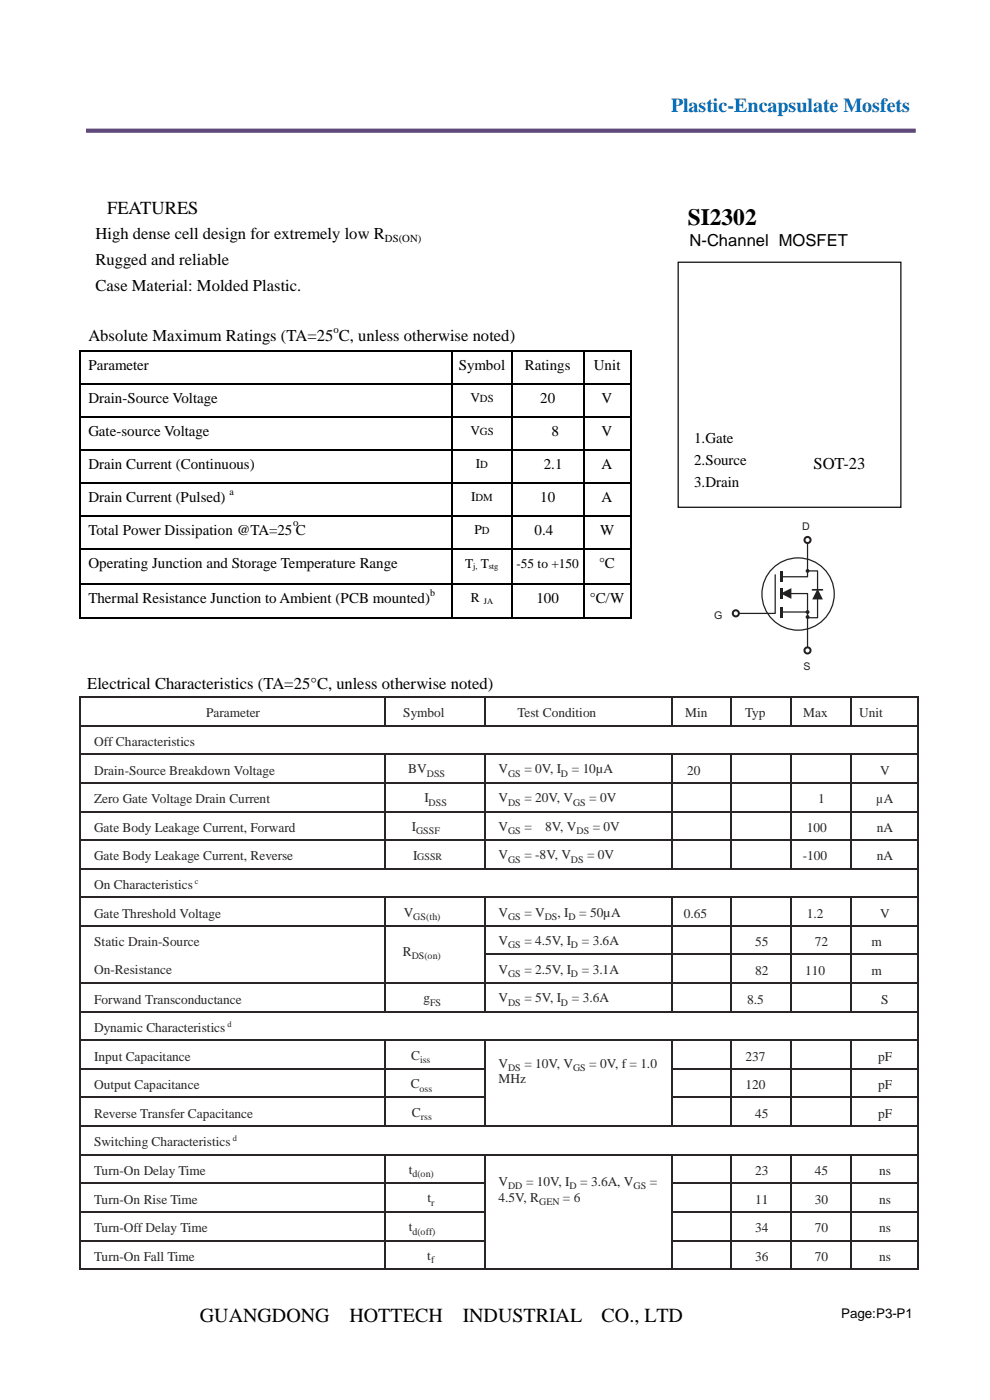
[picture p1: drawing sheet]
<svg xmlns="http://www.w3.org/2000/svg" width="210mm" height="297mm" viewBox="0 0 210 297" stroke-linecap="round" stroke-linejoin="round" font-family="sans-serif">
<path d="M18.2 27.7h176.1" fill="none" stroke="#5f497a" stroke-width=".89" stroke-linecap="butt"/>
<g fill="#000">
<path d="M16.9 74.3h.3v.2h-.3zM95.8 74.3h.2v.2h-.2zM108.4 74.3h.3v.2h-.3zM123.6 74.3h.3v.2h-.3zM133.8 74.3h.2v.2h-.2zM16.9 81.3h.3v.2h-.3zM16.9 88.3h.3v.3h-.3zM16.9 95.3h.3v.3h-.3zM95.8 81.3h.2v.2h-.2zM95.8 88.3h.2v.3h-.2zM95.8 95.3h.2v.3h-.2zM108.4 81.3h.3v.2h-.3z"/>
<path d="M108.4 88.3h.3v.3h-.3zM108.4 95.3h.3v.3h-.3zM123.6 81.3h.3v.2h-.3zM123.6 88.3h.3v.3h-.3zM123.6 95.3h.3v.3h-.3zM133.8 81.3h.2v.2h-.2zM133.8 88.3h.2v.3h-.2zM133.8 95.3h.2v.3h-.2zM16.9 102.4h.3v.2h-.3zM16.9 109.4h.3v.2h-.3zM16.9 116.4h.3v.3h-.3zM95.8 102.4h.2v.2h-.2z"/>
<path d="M95.8 109.4h.2v.2h-.2zM95.8 116.4h.2v.3h-.2zM108.4 102.4h.3v.2h-.3zM108.4 109.4h.3v.2h-.3zM108.4 116.4h.3v.3h-.3zM123.6 102.4h.3v.2h-.3zM123.6 109.4h.3v.2h-.3zM123.6 116.4h.3v.3h-.3zM133.8 102.4h.2v.2h-.2zM133.8 109.4h.2v.2h-.2zM133.8 116.4h.2v.3h-.2zM16.9 123.7h.3v.2h-.3z"/>
<path d="M16.9 131h.3v.2h-.3zM95.8 123.7h.2v.2h-.2zM95.8 131h.2v.2h-.2zM108.4 123.7h.3v.2h-.3zM108.4 131h.3v.2h-.3zM123.6 123.7h.3v.2h-.3zM123.6 131h.3v.2h-.3zM133.8 123.7h.2v.2h-.2zM133.8 131h.2v.2h-.2z"/>
</g>
<g fill="none" stroke="#000" stroke-width=".25">
<path d="M17.1 74.5v6.8M17.2 74.4h78.6M95.9 74.5v6.8M96 74.4h12.5M108.6 74.5v6.8M108.7 74.4h14.9M123.8 74.5v6.8M123.9 74.4h9.9M133.9 74.5v6.8M17.1 81.5v6.8M17.1 88.6v6.7M17.1 95.6v6.8"/>
<path d="M17.2 81.4h78.6M17.2 88.4h78.6M17.2 95.5h78.6M95.9 81.5v6.8M95.9 88.6v6.7M95.9 95.6v6.8M96 81.4h12.5M96 88.4h12.5M96 95.5h12.5M108.6 81.5v6.8M108.6 88.6v6.7M108.6 95.6v6.8"/>
<path d="M108.7 81.4h14.9M108.7 88.4h14.9M108.7 95.5h14.9M123.8 81.5v6.8M123.8 88.6v6.7M123.8 95.6v6.8M123.9 81.4h9.9M123.9 88.4h9.9M123.9 95.5h9.9M133.9 81.5v6.8M133.9 88.6v6.7M133.9 95.6v6.8"/>
<path d="M17.1 102.6v6.8M17.1 109.6v6.8M17.1 116.7v7M17.2 102.5h78.6M17.2 109.5h78.6M17.2 116.5h78.6M95.9 102.6v6.8M95.9 109.6v6.8M95.9 116.7v7M96 102.5h12.5M96 109.5h12.5M96 116.5h12.5"/>
<path d="M108.6 102.6v6.8M108.6 109.6v6.8M108.6 116.7v7M108.7 102.5h14.9M108.7 109.5h14.9M108.7 116.5h14.9M123.8 102.6v6.8M123.8 109.6v6.8M123.8 116.7v7M123.9 102.5h9.9M123.9 109.5h9.9M123.9 116.5h9.9"/>
<path d="M133.9 102.6v6.8M133.9 109.6v6.8M133.9 116.7v7M17.1 123.9v7.1M17.2 123.8h78.6M17.2 131.1h78.6M95.9 123.9v7.1M96 123.8h12.5M96 131.1h12.5M108.6 123.9v7.1M108.7 123.8h14.9M108.7 131.1h14.9"/>
<path d="M123.8 123.9v7.1M123.9 123.8h9.9M123.9 131.1h9.9M133.9 123.9v7.1"/>
</g>
<path d="M16.8 147.7h.3v.3h-.3z" fill="#292425"/>
<path d="M17.1 147.9h64.5" fill="none" stroke="#292425" stroke-width=".25"/>
<path d="M81.6 147.7h.2v.3h-.2z" fill="#292425"/>
<path d="M81.8 147.9h21" fill="none" stroke="#292425" stroke-width=".25"/>
<path d="M102.8 147.7h.3v.3h-.3z" fill="#292425"/>
<path d="M103.1 147.9h39.2" fill="none" stroke="#292425" stroke-width=".25"/>
<path d="M142.3 147.7h.3v.3h-.3z" fill="#292425"/>
<path d="M142.6 147.9h12.4" fill="none" stroke="#292425" stroke-width=".25"/>
<path d="M155 147.7h.3v.3h-.3z" fill="#292425"/>
<path d="M155.3 147.9h12.4" fill="none" stroke="#292425" stroke-width=".25"/>
<path d="M167.7 147.7h.2v.3h-.2z" fill="#292425"/>
<path d="M167.9 147.9h12.4" fill="none" stroke="#292425" stroke-width=".25"/>
<path d="M180.3 147.7h.3v.3h-.3z" fill="#292425"/>
<path d="M180.6 147.9h14" fill="none" stroke="#292425" stroke-width=".25"/>
<path d="M194.6 147.7h.3v.3h-.3z" fill="#292425"/>
<path d="M16.9 148v5.8M81.7 148v5.8M102.9 148v5.8M142.4 148v5.8M155.1 148v5.8M167.8 148v5.8M180.5 148v5.8M194.8 148v5.8" fill="none" stroke="#292425" stroke-width=".25"/>
<path d="M16.8 153.8h.3v.3h-.3z" fill="#292425"/>
<path d="M17.1 154h64.5" fill="none" stroke="#292425" stroke-width=".25"/>
<path d="M81.6 153.8h.2v.3h-.2z" fill="#292425"/>
<path d="M81.8 154h21" fill="none" stroke="#292425" stroke-width=".25"/>
<path d="M102.8 153.8h.3v.3h-.3z" fill="#292425"/>
<path d="M103.1 154h39.2" fill="none" stroke="#292425" stroke-width=".25"/>
<path d="M142.3 153.8h.3v.3h-.3z" fill="#292425"/>
<path d="M142.6 154h12.4" fill="none" stroke="#292425" stroke-width=".25"/>
<path d="M155 153.8h.3v.3h-.3z" fill="#292425"/>
<path d="M155.3 154h12.4" fill="none" stroke="#292425" stroke-width=".25"/>
<path d="M167.7 153.8h.2v.3h-.2z" fill="#292425"/>
<path d="M167.9 154h12.4" fill="none" stroke="#292425" stroke-width=".25"/>
<path d="M180.3 153.8h.3v.3h-.3z" fill="#292425"/>
<path d="M180.6 154h14" fill="none" stroke="#292425" stroke-width=".25"/>
<path d="M194.6 153.8h.3v.3h-.3z" fill="#292425"/>
<path d="M16.9 154.1v5.8M194.8 154.1v5.8" fill="none" stroke="#292425" stroke-width=".25"/>
<path d="M16.8 159.9h.3v.2h-.3z" fill="#292425"/>
<path d="M17.1 160h64.5" fill="none" stroke="#292425" stroke-width=".25"/>
<path d="M81.6 159.9h.2v.2h-.2z" fill="#292425"/>
<path d="M81.8 160h21" fill="none" stroke="#292425" stroke-width=".25"/>
<path d="M102.8 159.9h.3v.2h-.3z" fill="#292425"/>
<path d="M103.1 160h39.2" fill="none" stroke="#292425" stroke-width=".25"/>
<path d="M142.3 159.9h.3v.2h-.3z" fill="#292425"/>
<path d="M142.6 160h12.4" fill="none" stroke="#292425" stroke-width=".25"/>
<path d="M155 159.9h.3v.2h-.3z" fill="#292425"/>
<path d="M155.3 160h12.4" fill="none" stroke="#292425" stroke-width=".25"/>
<path d="M167.7 159.9h.2v.2h-.2z" fill="#292425"/>
<path d="M167.9 160h12.4" fill="none" stroke="#292425" stroke-width=".25"/>
<path d="M180.3 159.9h.3v.2h-.3z" fill="#292425"/>
<path d="M180.6 160h14" fill="none" stroke="#292425" stroke-width=".25"/>
<path d="M194.6 159.9h.3v.2h-.3z" fill="#292425"/>
<path d="M16.9 160.1v5.8M81.7 160.1v5.8M102.9 160.1v5.8M142.4 160.1v5.8M155.1 160.1v5.8M167.8 160.1v5.8M180.5 160.1v5.8M194.8 160.1v5.8" fill="none" stroke="#292425" stroke-width=".25"/>
<path d="M16.8 165.9h.3v.3h-.3z" fill="#292425"/>
<path d="M17.1 166.1h64.5" fill="none" stroke="#292425" stroke-width=".25"/>
<path d="M81.6 165.9h.2v.3h-.2z" fill="#292425"/>
<path d="M81.8 166.1h21" fill="none" stroke="#292425" stroke-width=".25"/>
<path d="M102.8 165.9h.3v.3h-.3z" fill="#292425"/>
<path d="M103.1 166.1h39.2" fill="none" stroke="#292425" stroke-width=".25"/>
<path d="M142.3 165.9h.3v.3h-.3z" fill="#292425"/>
<path d="M142.6 166.1h12.4" fill="none" stroke="#292425" stroke-width=".25"/>
<path d="M155 165.9h.3v.3h-.3z" fill="#292425"/>
<path d="M155.3 166.1h12.4" fill="none" stroke="#292425" stroke-width=".25"/>
<path d="M167.7 165.9h.2v.3h-.2z" fill="#292425"/>
<path d="M167.9 166.1h12.4" fill="none" stroke="#292425" stroke-width=".25"/>
<path d="M180.3 165.9h.3v.3h-.3z" fill="#292425"/>
<path d="M180.6 166.1h14" fill="none" stroke="#292425" stroke-width=".25"/>
<path d="M194.6 165.9h.3v.3h-.3z" fill="#292425"/>
<path d="M16.9 166.2v5.8M81.7 166.2v5.8M102.9 166.2v5.8M142.4 166.2v5.8M155.1 166.2v5.8M167.8 166.2v5.8M180.5 166.2v5.8M194.8 166.2v5.8" fill="none" stroke="#292425" stroke-width=".25"/>
<path d="M16.8 172h.3v.3h-.3z" fill="#292425"/>
<path d="M17.1 172.2h64.5" fill="none" stroke="#292425" stroke-width=".25"/>
<path d="M81.6 172h.2v.3h-.2z" fill="#292425"/>
<path d="M81.8 172.2h21" fill="none" stroke="#292425" stroke-width=".25"/>
<path d="M102.8 172h.3v.3h-.3z" fill="#292425"/>
<path d="M103.1 172.2h39.2" fill="none" stroke="#292425" stroke-width=".25"/>
<path d="M142.3 172h.3v.3h-.3z" fill="#292425"/>
<path d="M142.6 172.2h12.4" fill="none" stroke="#292425" stroke-width=".25"/>
<path d="M155 172h.3v.3h-.3z" fill="#292425"/>
<path d="M155.3 172.2h12.4" fill="none" stroke="#292425" stroke-width=".25"/>
<path d="M167.7 172h.2v.3h-.2z" fill="#292425"/>
<path d="M167.9 172.2h12.4" fill="none" stroke="#292425" stroke-width=".25"/>
<path d="M180.3 172h.3v.3h-.3z" fill="#292425"/>
<path d="M180.6 172.2h14" fill="none" stroke="#292425" stroke-width=".25"/>
<path d="M194.6 172h.3v.3h-.3z" fill="#292425"/>
<path d="M16.9 172.3v5.8M81.7 172.3v5.8M102.9 172.3v5.8M142.4 172.3v5.8M155.1 172.3v5.8M167.8 172.3v5.8M180.5 172.3v5.8M194.8 172.3v5.8" fill="none" stroke="#292425" stroke-width=".25"/>
<path d="M16.8 178.1h.3v.2h-.3z" fill="#292425"/>
<path d="M17.1 178.2h64.5" fill="none" stroke="#292425" stroke-width=".25"/>
<path d="M81.6 178.1h.2v.2h-.2z" fill="#292425"/>
<path d="M81.8 178.2h21" fill="none" stroke="#292425" stroke-width=".25"/>
<path d="M102.8 178.1h.3v.2h-.3z" fill="#292425"/>
<path d="M103.1 178.2h39.2" fill="none" stroke="#292425" stroke-width=".25"/>
<path d="M142.3 178.1h.3v.2h-.3z" fill="#292425"/>
<path d="M142.6 178.2h12.4" fill="none" stroke="#292425" stroke-width=".25"/>
<path d="M155 178.1h.3v.2h-.3z" fill="#292425"/>
<path d="M155.3 178.2h12.4" fill="none" stroke="#292425" stroke-width=".25"/>
<path d="M167.7 178.1h.2v.2h-.2z" fill="#292425"/>
<path d="M167.9 178.2h12.4" fill="none" stroke="#292425" stroke-width=".25"/>
<path d="M180.3 178.1h.3v.2h-.3z" fill="#292425"/>
<path d="M180.6 178.2h14" fill="none" stroke="#292425" stroke-width=".25"/>
<path d="M194.6 178.1h.3v.2h-.3z" fill="#292425"/>
<path d="M16.9 178.3v5.8M81.7 178.3v5.8M102.9 178.3v5.8M142.4 178.3v5.8M155.1 178.3v5.8M167.8 178.3v5.8M180.5 178.3v5.8M194.8 178.3v5.8" fill="none" stroke="#292425" stroke-width=".25"/>
<path d="M16.8 184.1h.3v.3h-.3z" fill="#292425"/>
<path d="M17.1 184.3h64.5" fill="none" stroke="#292425" stroke-width=".25"/>
<path d="M81.6 184.1h.2v.3h-.2z" fill="#292425"/>
<path d="M81.8 184.3h21" fill="none" stroke="#292425" stroke-width=".25"/>
<path d="M102.8 184.1h.3v.3h-.3z" fill="#292425"/>
<path d="M103.1 184.3h39.2" fill="none" stroke="#292425" stroke-width=".25"/>
<path d="M142.3 184.1h.3v.3h-.3z" fill="#292425"/>
<path d="M142.6 184.3h12.4" fill="none" stroke="#292425" stroke-width=".25"/>
<path d="M155 184.1h.3v.3h-.3z" fill="#292425"/>
<path d="M155.3 184.3h12.4" fill="none" stroke="#292425" stroke-width=".25"/>
<path d="M167.7 184.1h.2v.3h-.2z" fill="#292425"/>
<path d="M167.9 184.3h12.4" fill="none" stroke="#292425" stroke-width=".25"/>
<path d="M180.3 184.1h.3v.3h-.3z" fill="#292425"/>
<path d="M180.6 184.3h14" fill="none" stroke="#292425" stroke-width=".25"/>
<path d="M194.6 184.1h.3v.3h-.3z" fill="#292425"/>
<path d="M16.9 184.4v5.8M194.8 184.4v5.8" fill="none" stroke="#292425" stroke-width=".25"/>
<path d="M16.8 190.2h.3v.3h-.3z" fill="#292425"/>
<path d="M17.1 190.4h64.5" fill="none" stroke="#292425" stroke-width=".25"/>
<path d="M81.6 190.2h.2v.3h-.2z" fill="#292425"/>
<path d="M81.8 190.4h21" fill="none" stroke="#292425" stroke-width=".25"/>
<path d="M102.8 190.2h.3v.3h-.3z" fill="#292425"/>
<path d="M103.1 190.4h39.2" fill="none" stroke="#292425" stroke-width=".25"/>
<path d="M142.3 190.2h.3v.3h-.3z" fill="#292425"/>
<path d="M142.6 190.4h12.4" fill="none" stroke="#292425" stroke-width=".25"/>
<path d="M155 190.2h.3v.3h-.3z" fill="#292425"/>
<path d="M155.3 190.4h12.4" fill="none" stroke="#292425" stroke-width=".25"/>
<path d="M167.7 190.2h.2v.3h-.2z" fill="#292425"/>
<path d="M167.9 190.4h12.4" fill="none" stroke="#292425" stroke-width=".25"/>
<path d="M180.3 190.2h.3v.3h-.3z" fill="#292425"/>
<path d="M180.6 190.4h14" fill="none" stroke="#292425" stroke-width=".25"/>
<path d="M194.6 190.2h.3v.3h-.3z" fill="#292425"/>
<path d="M16.9 190.5v5.8M81.7 190.5v5.8M102.9 190.5v5.8M142.4 190.5v5.8M155.1 190.5v5.8M167.8 190.5v5.8M180.5 190.5v5.8M194.8 190.5v5.8" fill="none" stroke="#292425" stroke-width=".25"/>
<path d="M16.8 196.3h.3v.2h-.3z" fill="#292425"/>
<path d="M17.1 196.4h64.5" fill="none" stroke="#292425" stroke-width=".25"/>
<path d="M81.6 196.3h.2v.2h-.2z" fill="#292425"/>
<path d="M81.8 196.4h21" fill="none" stroke="#292425" stroke-width=".25"/>
<path d="M102.8 196.3h.3v.2h-.3z" fill="#292425"/>
<path d="M103.1 196.4h39.2" fill="none" stroke="#292425" stroke-width=".25"/>
<path d="M142.3 196.3h.3v.2h-.3z" fill="#292425"/>
<path d="M142.6 196.4h12.4" fill="none" stroke="#292425" stroke-width=".25"/>
<path d="M155 196.3h.3v.2h-.3z" fill="#292425"/>
<path d="M155.3 196.4h12.4" fill="none" stroke="#292425" stroke-width=".25"/>
<path d="M167.7 196.3h.2v.2h-.2z" fill="#292425"/>
<path d="M167.9 196.4h12.4" fill="none" stroke="#292425" stroke-width=".25"/>
<path d="M180.3 196.3h.3v.2h-.3z" fill="#292425"/>
<path d="M180.6 196.4h14" fill="none" stroke="#292425" stroke-width=".25"/>
<path d="M194.6 196.3h.3v.2h-.3z" fill="#292425"/>
<path d="M16.9 196.5v5.8M81.7 196.5v5.8M102.9 196.5v5.8M142.4 196.5v5.8M155.1 196.5v5.8M167.8 196.5v5.8M180.5 196.5v5.8M194.8 196.5v5.8" fill="none" stroke="#292425" stroke-width=".25"/>
<g fill="#292425">
<path d="M16.8 202.3h.3v.3h-.3z"/>
<path d="M81.6 202.3h.2v.3h-.2z"/>
<path d="M102.8 202.3h.3v.3h-.3z"/>
</g>
<path d="M103.1 202.5h39.2" fill="none" stroke="#292425" stroke-width=".25"/>
<path d="M142.3 202.3h.3v.3h-.3z" fill="#292425"/>
<path d="M142.6 202.5h12.4" fill="none" stroke="#292425" stroke-width=".25"/>
<path d="M155 202.3h.3v.3h-.3z" fill="#292425"/>
<path d="M155.3 202.5h12.4" fill="none" stroke="#292425" stroke-width=".25"/>
<path d="M167.7 202.3h.2v.3h-.2z" fill="#292425"/>
<path d="M167.9 202.5h12.4" fill="none" stroke="#292425" stroke-width=".25"/>
<path d="M180.3 202.3h.3v.3h-.3z" fill="#292425"/>
<path d="M180.6 202.5h14" fill="none" stroke="#292425" stroke-width=".25"/>
<path d="M194.6 202.3h.3v.3h-.3z" fill="#292425"/>
<path d="M16.9 202.6v5.8M81.7 202.6v5.8M102.9 202.6v5.8M142.4 202.6v5.8M155.1 202.6v5.8M167.8 202.6v5.8M180.5 202.6v5.8M194.8 202.6v5.8" fill="none" stroke="#292425" stroke-width=".25"/>
<path d="M16.8 208.4h.3v.3h-.3z" fill="#292425"/>
<path d="M17.1 208.6h64.5" fill="none" stroke="#292425" stroke-width=".25"/>
<path d="M81.6 208.4h.2v.3h-.2z" fill="#292425"/>
<path d="M81.8 208.6h21" fill="none" stroke="#292425" stroke-width=".25"/>
<path d="M102.8 208.4h.3v.3h-.3z" fill="#292425"/>
<path d="M103.1 208.6h39.2" fill="none" stroke="#292425" stroke-width=".25"/>
<path d="M142.3 208.4h.3v.3h-.3z" fill="#292425"/>
<path d="M142.6 208.6h12.4" fill="none" stroke="#292425" stroke-width=".25"/>
<path d="M155 208.4h.3v.3h-.3z" fill="#292425"/>
<path d="M155.3 208.6h12.4" fill="none" stroke="#292425" stroke-width=".25"/>
<path d="M167.7 208.4h.2v.3h-.2z" fill="#292425"/>
<path d="M167.9 208.6h12.4" fill="none" stroke="#292425" stroke-width=".25"/>
<path d="M180.3 208.4h.3v.3h-.3z" fill="#292425"/>
<path d="M180.6 208.6h14" fill="none" stroke="#292425" stroke-width=".25"/>
<path d="M194.6 208.4h.3v.3h-.3z" fill="#292425"/>
<path d="M16.9 208.7v5.8M81.7 208.7v5.8M102.9 208.7v5.8M142.4 208.7v5.8M155.1 208.7v5.8M167.8 208.7v5.8M180.5 208.7v5.8M194.8 208.7v5.8" fill="none" stroke="#292425" stroke-width=".25"/>
<path d="M16.8 214.5h.3v.2h-.3z" fill="#292425"/>
<path d="M17.1 214.6h64.5" fill="none" stroke="#292425" stroke-width=".25"/>
<path d="M81.6 214.5h.2v.2h-.2z" fill="#292425"/>
<path d="M81.8 214.6h21" fill="none" stroke="#292425" stroke-width=".25"/>
<path d="M102.8 214.5h.3v.2h-.3z" fill="#292425"/>
<path d="M103.1 214.6h39.2" fill="none" stroke="#292425" stroke-width=".25"/>
<path d="M142.3 214.5h.3v.2h-.3z" fill="#292425"/>
<path d="M142.6 214.6h12.4" fill="none" stroke="#292425" stroke-width=".25"/>
<path d="M155 214.5h.3v.2h-.3z" fill="#292425"/>
<path d="M155.3 214.6h12.4" fill="none" stroke="#292425" stroke-width=".25"/>
<path d="M167.7 214.5h.2v.2h-.2z" fill="#292425"/>
<path d="M167.9 214.6h12.4" fill="none" stroke="#292425" stroke-width=".25"/>
<path d="M180.3 214.5h.3v.2h-.3z" fill="#292425"/>
<path d="M180.6 214.6h14" fill="none" stroke="#292425" stroke-width=".25"/>
<path d="M194.6 214.5h.3v.2h-.3z" fill="#292425"/>
<path d="M16.9 214.7v5.8M194.8 214.7v5.8" fill="none" stroke="#292425" stroke-width=".25"/>
<path d="M16.8 220.5h.3v.3h-.3z" fill="#292425"/>
<path d="M17.1 220.7h64.5" fill="none" stroke="#292425" stroke-width=".25"/>
<path d="M81.6 220.5h.2v.3h-.2z" fill="#292425"/>
<path d="M81.8 220.7h21" fill="none" stroke="#292425" stroke-width=".25"/>
<path d="M102.8 220.5h.3v.3h-.3z" fill="#292425"/>
<path d="M103.1 220.7h39.2" fill="none" stroke="#292425" stroke-width=".25"/>
<path d="M142.3 220.5h.3v.3h-.3z" fill="#292425"/>
<path d="M142.6 220.7h12.4" fill="none" stroke="#292425" stroke-width=".25"/>
<path d="M155 220.5h.3v.3h-.3z" fill="#292425"/>
<path d="M155.3 220.7h12.4" fill="none" stroke="#292425" stroke-width=".25"/>
<path d="M167.7 220.5h.2v.3h-.2z" fill="#292425"/>
<path d="M167.9 220.7h12.4" fill="none" stroke="#292425" stroke-width=".25"/>
<path d="M180.3 220.5h.3v.3h-.3z" fill="#292425"/>
<path d="M180.6 220.7h14" fill="none" stroke="#292425" stroke-width=".25"/>
<path d="M194.6 220.5h.3v.3h-.3z" fill="#292425"/>
<path d="M16.9 220.8v5.8M81.7 220.8v5.8M102.9 220.8v5.8M142.4 220.8v5.8M155.1 220.8v5.8M167.8 220.8v5.8M180.5 220.8v5.8M194.8 220.8v5.8" fill="none" stroke="#292425" stroke-width=".25"/>
<path d="M16.8 226.6h.3v.3h-.3z" fill="#292425"/>
<path d="M17.1 226.8h64.5" fill="none" stroke="#292425" stroke-width=".25"/>
<path d="M81.6 226.6h.2v.3h-.2z" fill="#292425"/>
<path d="M81.8 226.8h21" fill="none" stroke="#292425" stroke-width=".25"/>
<g fill="#292425">
<path d="M102.8 226.6h.3v.3h-.3z"/>
<path d="M142.3 226.6h.3v.3h-.3z"/>
</g>
<path d="M142.6 226.8h12.4" fill="none" stroke="#292425" stroke-width=".25"/>
<path d="M155 226.6h.3v.3h-.3z" fill="#292425"/>
<path d="M155.3 226.8h12.4" fill="none" stroke="#292425" stroke-width=".25"/>
<path d="M167.7 226.6h.2v.3h-.2z" fill="#292425"/>
<path d="M167.9 226.8h12.4" fill="none" stroke="#292425" stroke-width=".25"/>
<path d="M180.3 226.6h.3v.3h-.3z" fill="#292425"/>
<path d="M180.6 226.8h14" fill="none" stroke="#292425" stroke-width=".25"/>
<path d="M194.6 226.6h.3v.3h-.3z" fill="#292425"/>
<path d="M16.9 226.9v5.8M81.7 226.9v5.8M102.9 226.9v5.8M142.4 226.9v5.8M155.1 226.9v5.8M167.8 226.9v5.8M180.5 226.9v5.8M194.8 226.9v5.8" fill="none" stroke="#292425" stroke-width=".25"/>
<path d="M16.8 232.7h.3v.3h-.3z" fill="#292425"/>
<path d="M17.1 232.8h64.5" fill="none" stroke="#292425" stroke-width=".25"/>
<path d="M81.6 232.7h.2v.3h-.2z" fill="#292425"/>
<path d="M81.8 232.8h21" fill="none" stroke="#292425" stroke-width=".25"/>
<g fill="#292425">
<path d="M102.8 232.7h.3v.3h-.3z"/>
<path d="M142.3 232.7h.3v.3h-.3z"/>
</g>
<path d="M142.6 232.8h12.4" fill="none" stroke="#292425" stroke-width=".25"/>
<path d="M155 232.7h.3v.3h-.3z" fill="#292425"/>
<path d="M155.3 232.8h12.4" fill="none" stroke="#292425" stroke-width=".25"/>
<path d="M167.7 232.7h.2v.3h-.2z" fill="#292425"/>
<path d="M167.9 232.8h12.4" fill="none" stroke="#292425" stroke-width=".25"/>
<path d="M180.3 232.7h.3v.3h-.3z" fill="#292425"/>
<path d="M180.6 232.8h14" fill="none" stroke="#292425" stroke-width=".25"/>
<path d="M194.6 232.7h.3v.3h-.3z" fill="#292425"/>
<path d="M16.9 233v5.8M81.7 233v5.8M102.9 233v5.8M142.4 233v5.8M155.1 233v5.8M167.8 233v5.8M180.5 233v5.8M194.8 233v5.8" fill="none" stroke="#292425" stroke-width=".25"/>
<path d="M16.8 238.8h.3v.2h-.3z" fill="#292425"/>
<path d="M17.1 238.9h64.5" fill="none" stroke="#292425" stroke-width=".25"/>
<path d="M81.6 238.8h.2v.2h-.2z" fill="#292425"/>
<path d="M81.8 238.9h21" fill="none" stroke="#292425" stroke-width=".25"/>
<path d="M102.8 238.8h.3v.2h-.3z" fill="#292425"/>
<path d="M103.1 238.9h39.2" fill="none" stroke="#292425" stroke-width=".25"/>
<path d="M142.3 238.8h.3v.2h-.3z" fill="#292425"/>
<path d="M142.6 238.9h12.4" fill="none" stroke="#292425" stroke-width=".25"/>
<path d="M155 238.8h.3v.2h-.3z" fill="#292425"/>
<path d="M155.3 238.9h12.4" fill="none" stroke="#292425" stroke-width=".25"/>
<path d="M167.7 238.8h.2v.2h-.2z" fill="#292425"/>
<path d="M167.9 238.9h12.4" fill="none" stroke="#292425" stroke-width=".25"/>
<path d="M180.3 238.8h.3v.2h-.3z" fill="#292425"/>
<path d="M180.6 238.9h14" fill="none" stroke="#292425" stroke-width=".25"/>
<path d="M194.6 238.8h.3v.2h-.3z" fill="#292425"/>
<path d="M16.9 239v5.8M194.8 239v5.8" fill="none" stroke="#292425" stroke-width=".25"/>
<path d="M16.8 244.8h.3v.3h-.3z" fill="#292425"/>
<path d="M17.1 245h64.5" fill="none" stroke="#292425" stroke-width=".25"/>
<path d="M81.6 244.8h.2v.3h-.2z" fill="#292425"/>
<path d="M81.8 245h21" fill="none" stroke="#292425" stroke-width=".25"/>
<path d="M102.8 244.8h.3v.3h-.3z" fill="#292425"/>
<path d="M103.1 245h39.2" fill="none" stroke="#292425" stroke-width=".25"/>
<path d="M142.3 244.8h.3v.3h-.3z" fill="#292425"/>
<path d="M142.6 245h12.4" fill="none" stroke="#292425" stroke-width=".25"/>
<path d="M155 244.8h.3v.3h-.3z" fill="#292425"/>
<path d="M155.3 245h12.4" fill="none" stroke="#292425" stroke-width=".25"/>
<path d="M167.7 244.8h.2v.3h-.2z" fill="#292425"/>
<path d="M167.9 245h12.4" fill="none" stroke="#292425" stroke-width=".25"/>
<path d="M180.3 244.8h.3v.3h-.3z" fill="#292425"/>
<path d="M180.6 245h14" fill="none" stroke="#292425" stroke-width=".25"/>
<path d="M194.6 244.8h.3v.3h-.3z" fill="#292425"/>
<path d="M16.9 245.1v5.8M81.7 245.1v5.8M102.9 245.1v5.8M142.4 245.1v5.8M155.1 245.1v5.8M167.8 245.1v5.8M180.5 245.1v5.8M194.8 245.1v5.8" fill="none" stroke="#292425" stroke-width=".25"/>
<path d="M16.8 250.9h.3v.3h-.3z" fill="#292425"/>
<path d="M17.1 251h64.5" fill="none" stroke="#292425" stroke-width=".25"/>
<path d="M81.6 250.9h.2v.3h-.2z" fill="#292425"/>
<path d="M81.8 251h21" fill="none" stroke="#292425" stroke-width=".25"/>
<g fill="#292425">
<path d="M102.8 250.9h.3v.3h-.3z"/>
<path d="M142.3 250.9h.3v.3h-.3z"/>
</g>
<path d="M142.6 251h12.4" fill="none" stroke="#292425" stroke-width=".25"/>
<path d="M155 250.9h.3v.3h-.3z" fill="#292425"/>
<path d="M155.3 251h12.4" fill="none" stroke="#292425" stroke-width=".25"/>
<path d="M167.7 250.9h.2v.3h-.2z" fill="#292425"/>
<path d="M167.9 251h12.4" fill="none" stroke="#292425" stroke-width=".25"/>
<path d="M180.3 250.9h.3v.3h-.3z" fill="#292425"/>
<path d="M180.6 251h14" fill="none" stroke="#292425" stroke-width=".25"/>
<path d="M194.6 250.9h.3v.3h-.3z" fill="#292425"/>
<path d="M16.9 251.2v5.8M81.7 251.2v5.8M102.9 251.2v5.8M142.4 251.2v5.8M155.1 251.2v5.8M167.8 251.2v5.8M180.5 251.2v5.8M194.8 251.2v5.8" fill="none" stroke="#292425" stroke-width=".25"/>
<path d="M16.8 257h.3v.2h-.3z" fill="#292425"/>
<path d="M17.1 257.1h64.5" fill="none" stroke="#292425" stroke-width=".25"/>
<path d="M81.6 257h.2v.2h-.2z" fill="#292425"/>
<path d="M81.8 257.1h21" fill="none" stroke="#292425" stroke-width=".25"/>
<g fill="#292425">
<path d="M102.8 257h.3v.2h-.3z"/>
<path d="M142.3 257h.3v.2h-.3z"/>
</g>
<path d="M142.6 257.1h12.4" fill="none" stroke="#292425" stroke-width=".25"/>
<path d="M155 257h.3v.2h-.3z" fill="#292425"/>
<path d="M155.3 257.1h12.4" fill="none" stroke="#292425" stroke-width=".25"/>
<path d="M167.7 257h.2v.2h-.2z" fill="#292425"/>
<path d="M167.9 257.1h12.4" fill="none" stroke="#292425" stroke-width=".25"/>
<path d="M180.3 257h.3v.2h-.3z" fill="#292425"/>
<path d="M180.6 257.1h14" fill="none" stroke="#292425" stroke-width=".25"/>
<path d="M194.6 257h.3v.2h-.3z" fill="#292425"/>
<path d="M16.9 257.2v5.8M81.7 257.2v5.8M102.9 257.2v5.8M142.4 257.2v5.8M155.1 257.2v5.8M167.8 257.2v5.8M180.5 257.2v5.8M194.8 257.2v5.8" fill="none" stroke="#292425" stroke-width=".25"/>
<path d="M16.8 263h.3v.3h-.3z" fill="#292425"/>
<path d="M17.1 263.2h64.5" fill="none" stroke="#292425" stroke-width=".25"/>
<path d="M81.6 263h.2v.3h-.2z" fill="#292425"/>
<path d="M81.8 263.2h21" fill="none" stroke="#292425" stroke-width=".25"/>
<g fill="#292425">
<path d="M102.8 263h.3v.3h-.3z"/>
<path d="M142.3 263h.3v.3h-.3z"/>
</g>
<path d="M142.6 263.2h12.4" fill="none" stroke="#292425" stroke-width=".25"/>
<path d="M155 263h.3v.3h-.3z" fill="#292425"/>
<path d="M155.3 263.2h12.4" fill="none" stroke="#292425" stroke-width=".25"/>
<path d="M167.7 263h.2v.3h-.2z" fill="#292425"/>
<path d="M167.9 263.2h12.4" fill="none" stroke="#292425" stroke-width=".25"/>
<path d="M180.3 263h.3v.3h-.3z" fill="#292425"/>
<path d="M180.6 263.2h14" fill="none" stroke="#292425" stroke-width=".25"/>
<path d="M194.6 263h.3v.3h-.3z" fill="#292425"/>
<path d="M16.9 263.3v5.8" fill="none" stroke="#292425" stroke-width=".25"/>
<path d="M16.8 269.1h.3v.3h-.3z" fill="#292425"/>
<path d="M17.1 269.2h64.5M81.7 263.3v5.8" fill="none" stroke="#292425" stroke-width=".25"/>
<path d="M81.6 269.1h.2v.3h-.2z" fill="#292425"/>
<path d="M81.8 269.2h21M102.9 263.3v5.8" fill="none" stroke="#292425" stroke-width=".25"/>
<path d="M102.8 269.1h.3v.3h-.3z" fill="#292425"/>
<path d="M103.1 269.2h39.2M142.4 263.3v5.8" fill="none" stroke="#292425" stroke-width=".25"/>
<path d="M142.3 269.1h.3v.3h-.3z" fill="#292425"/>
<path d="M142.6 269.2h12.4M155.1 263.3v5.8" fill="none" stroke="#292425" stroke-width=".25"/>
<path d="M155 269.1h.3v.3h-.3z" fill="#292425"/>
<path d="M155.3 269.2h12.4M167.8 263.3v5.8" fill="none" stroke="#292425" stroke-width=".25"/>
<path d="M167.7 269.1h.2v.3h-.2z" fill="#292425"/>
<path d="M167.9 269.2h12.4M180.5 263.3v5.8" fill="none" stroke="#292425" stroke-width=".25"/>
<path d="M180.3 269.1h.3v.3h-.3z" fill="#292425"/>
<path d="M180.6 269.2h14M194.8 263.3v5.8" fill="none" stroke="#292425" stroke-width=".25"/>
<path d="M194.6 269.1h.3v.3h-.3z" fill="#292425"/>
<path d="M143.9 55.6h47.2v52h-47.2z" fill="none" stroke="#000" stroke-width=".25"/>
<g fill="#231f1f">
<path d="M165.6 125.9l2.3-1.1v2.2z"/>
<path d="M165.5 128.8h.5v2.1h-.5z"/>
<path d="M165.5 124.9h.5v2.2h-.5z"/>
<path d="M165.5 121.3h.5v2.1h-.5z"/>
<path d="M173.4 124.9l1.2 2.3h-2.3z"/>
</g>
<path d="M172.3 125.1h2.2" fill="none" stroke="#231f1f" stroke-width=".35"/>
<g fill="none" stroke="#231f1f" stroke-width=".26">
<path d="M171.3 115.2v7.2h-5.7M164.4 121.9v8.2h-7.5M165.7 129.8h5.4M165.7 125.9h5.6v11.4M171.3 121.1h2.1M173.4 121.2v9.8h-2.1"/>
<circle cx="169.3" cy="126" r="7.7"/>
</g>
<g fill="none" stroke="#231f1f" stroke-width=".43">
<circle cx="171.3" cy="114.6" r=".65"/>
<circle cx="156.1" cy="130.1" r=".65"/>
<circle cx="171.3" cy="138" r=".65"/>
</g>
<g fill="#231f1f">
<circle cx="171.3" cy="121.1" r=".41"/>
<circle cx="171.3" cy="130.9" r=".41"/>
<circle cx="171.3" cy="129.8" r=".41"/>
</g>
<text font-size="5" x="145.9" y="47.8">SI2302</text>
<text font-size="4.2" fill="#0070c0" x="142.4" y="23.8">Plastic-Encapsulate Mosfets</text>
<g font-size="4.2">
<text x="42.4" y="280.5">GUANGDONG</text>
<text x="74.1" y="280.5">HOTTECH</text>
<text x="98.2" y="280.5">INDUSTRIAL</text>
<text x="127.6" y="280.5">CO., LTD</text>
</g>
<text font-size="3.9" x="22.7" y="45.4">FEATURES</text>
<g font-size="3.5">
<text x="20.3" y="50.8">High dense cell design for extremely low R</text>
<text x="146.3" y="52.3">N-Channel MOSFET</text>
<text x="20.3" y="56.3">Rugged and reliable</text>
<text x="20.3" y="61.8">Case Material: Molded Plastic.</text>
<text x="18.8" y="72.3">Absolute Maximum Ratings (TA=25 C, unless otherwise noted)</text>
<text x="172.6" y="99.5">SOT-23</text>
<text x="18.5" y="146.2">Electrical Characteristics (TA=25°C, unless otherwise noted)</text>
</g>
<g font-size="3.2">
<text x="18.8" y="78.4">Parameter</text>
<text x="97.3" y="78.4">Symbol</text>
<text x="111.3" y="78.4">Ratings</text>
<text x="126" y="78.4">Unit</text>
<text x="18.8" y="85.4">Drain-Source Voltage</text>
<text x="114.6" y="85.4">20</text>
<text x="127.6" y="85.4">V</text>
<text x="18.8" y="92.4">Gate-source Voltage</text>
<text x="117" y="92.4">8</text>
<text x="127.6" y="92.4">V</text>
<text x="147.2" y="94">1.Gate</text>
<text x="18.8" y="99.4">Drain Current (Continuous)</text>
<text x="115.4" y="99.4">2.1</text>
<text x="127.6" y="99.4">A</text>
<text x="147.2" y="98.6">2.Source</text>
<text x="18.8" y="106.5">Drain Current (Pulsed)</text>
<text x="114.6" y="106.5">10</text>
<text x="127.6" y="106.5">A</text>
<text x="147.2" y="103.3">3.Drain</text>
<text x="18.8" y="113.5">Total Power Dissipation @TA=25 C</text>
<text x="113.4" y="113.5">0.4</text>
<text x="127.3" y="113.5">W</text>
<text x="18.8" y="120.5">Operating Junction and Storage Temperature Range</text>
<text x="127.1" y="120.5">°C</text>
<text x="18.8" y="127.8">Thermal Resistance Junction to Ambient (PCB mounted)</text>
<text x="113.8" y="127.8">100</text>
<text x="125.1" y="127.8">°C/W</text>
</g>
<g font-size="2.8">
<text x="99.8" y="85.3">V</text>
<text x="99.8" y="92.3">V</text>
<text x="101" y="99.3">I</text>
<text x="99.9" y="106.3">I</text>
<text x="100.6" y="113.4">P</text>
<text x="98.7" y="120.4">T T</text>
<text x="109.6" y="120.4">-55 to +150</text>
<text x="99.9" y="127.7">R</text>
<text x="178.4" y="279.5">Page:P3-P1</text>
</g>
<g font-size="2.8" fill="#292425">
<text x="43.7" y="152.2">Parameter</text>
<text x="85.5" y="152.2">Symbol</text>
<text x="109.8" y="152.2">Test Condition</text>
<text x="145.4" y="152.2">Min</text>
<text x="158.1" y="152.2">Typ</text>
<text x="170.4" y="152.2">Max</text>
<text x="182.2" y="152.2">Unit</text>
<text x="20" y="158.2">Off Characteristics</text>
<text x="20" y="164.3">Drain-Source Breakdown Voltage</text>
<text x="86.6" y="164.1">BV</text>
<text x="105.7" y="164.1">V</text>
<text x="111.2" y="164.1">= 0V, I</text>
<text x="121.3" y="164.1">= 10µA</text>
<text x="145.7" y="164.3">20</text>
<text x="186.7" y="164.3">V</text>
<text x="20" y="170.4">Zero Gate Voltage Drain Current</text>
<text x="90" y="170.2">I</text>
<text x="105.7" y="170.2">V</text>
<text x="111.2" y="170.2">= 20V, V</text>
<text x="125" y="170.2">= 0V</text>
<text x="173.6" y="170.4">1</text>
<text x="186" y="170.4">µA</text>
<text x="20" y="176.5">Gate Body Leakage Current, Forward</text>
<text x="87.4" y="176.2">I</text>
<text x="105.7" y="176.2">V</text>
<text x="111.2" y="176.2">=</text>
<text x="115.6" y="176.2">8V, V</text>
<text x="125.7" y="176.2">= 0V</text>
<text x="171.1" y="176.5">100</text>
<text x="186" y="176.5">nA</text>
<text x="20" y="182.5">Gate Body Leakage Current, Reverse</text>
<text x="87.6" y="182.5">I</text>
<text x="105.7" y="182.3">V</text>
<text x="111.2" y="182.3">= -8V, V</text>
<text x="124.5" y="182.3">= 0V</text>
<text x="170.3" y="182.5">-100</text>
<text x="186" y="182.5">nA</text>
<text x="20" y="188.5">On Characteristics</text>
<text x="20" y="194.7">Gate Threshold Voltage</text>
<text x="85.6" y="194.4">V</text>
<text x="105.7" y="194.4">V</text>
<text x="111.2" y="194.4">= V</text>
<text x="118.3" y="194.4">, I</text>
<text x="122.8" y="194.4">= 50µA</text>
<text x="145.1" y="194.7">0.65</text>
<text x="171.1" y="194.7">1.2</text>
<text x="186.7" y="194.7">V</text>
<text x="20" y="200.7">Static Drain-Source</text>
<text x="85.4" y="202.7">R</text>
<text x="105.7" y="200.5">V</text>
<text x="111.2" y="200.5">= 4.5V, I</text>
<text x="123.4" y="200.5">= 3.6A</text>
<text x="160.2" y="200.7">55</text>
<text x="172.8" y="200.7">72</text>
<text x="184.9" y="200.7">m</text>
<text x="20" y="206.7">On-Resistance</text>
<text x="105.7" y="206.6">V</text>
<text x="111.2" y="206.6">= 2.5V, I</text>
<text x="123.4" y="206.6">= 3.1A</text>
<text x="160.2" y="206.8">82</text>
<text x="170.8" y="206.8">110</text>
<text x="184.9" y="206.8">m</text>
<text x="20" y="212.9">Forwand Transconductance</text>
<text x="89.9" y="212.6">g</text>
<text x="105.7" y="212.6">V</text>
<text x="111.2" y="212.6">= 5V, I</text>
<text x="121.3" y="212.6">= 3.6A</text>
<text x="158.5" y="212.9">8.5</text>
<text x="186.9" y="212.9">S</text>
<text x="20" y="218.9">Dynamic Characteristics</text>
<text x="20" y="225">Input Capacitance</text>
<text x="87.2" y="224.8">C</text>
<text x="105.7" y="226.5">V</text>
<text x="111.2" y="226.5">= 10V, V</text>
<text x="125" y="226.5">= 0V, f = 1.0</text>
<text x="158.1" y="225">237</text>
<text x="186.3" y="225">pF</text>
<text x="20" y="231.1">Output Capacitance</text>
<text x="87.1" y="230.8">C</text>
<text x="105.7" y="229.8">MHz</text>
<text x="158.1" y="231.1">120</text>
<text x="186.3" y="231.1">pF</text>
<text x="20" y="237.1">Reverse Transfer Capacitance</text>
<text x="87.4" y="236.9">C</text>
<text x="160.2" y="237.1">45</text>
<text x="186.3" y="237.1">pF</text>
<text x="20" y="243.2">Switching Characteristics</text>
<text x="20" y="249.3">Turn-On Delay Time</text>
<text x="86.7" y="249">t</text>
<text x="105.7" y="251.6">V</text>
<text x="111.6" y="251.6">= 10V, I</text>
<text x="123.1" y="251.6">= 3.6A, V</text>
<text x="137.8" y="251.6">=</text>
<text x="160.2" y="249.3">23</text>
<text x="172.8" y="249.3">45</text>
<text x="186.5" y="249.3">ns</text>
<text x="20" y="255.3">Turn-On Rise Time</text>
<text x="90.7" y="255.1">t</text>
<text x="105.7" y="254.9">4.5V, R</text>
<text x="119.4" y="254.9">= 6</text>
<text x="160.2" y="255.3">11</text>
<text x="172.8" y="255.3">30</text>
<text x="186.5" y="255.3">ns</text>
<text x="20" y="261.4">Turn-Off Delay Time</text>
<text x="86.7" y="261.2">t</text>
<text x="160.2" y="261.4">34</text>
<text x="172.8" y="261.4">70</text>
<text x="186.5" y="261.4">ns</text>
<text x="20" y="267.5">Turn-On Fall Time</text>
<text x="90.6" y="267.2">t</text>
<text x="160.2" y="267.5">36</text>
<text x="172.8" y="267.5">70</text>
<text x="186.5" y="267.5">ns</text>
</g>
<g font-size="2.3">
<text x="81.7" y="51.3">DS(ON)</text>
<text x="70.8" y="70.7">o</text>
<text x="101.8" y="85.3">DS</text>
<text x="101.8" y="92.3">GS</text>
<text x="101.8" y="99.3">D</text>
<text x="100.8" y="106.3">DM</text>
<text x="62.2" y="111.6">o</text>
<text x="102.2" y="113.4">D</text>
</g>
<g font-size="2.3" fill="#231f1f">
<text x="170.1" y="112.4">D</text>
<text x="151.5" y="131.2">G</text>
<text x="170.4" y="142.2">S</text>
</g>
<g font-size="2.1">
<text x="48.7" y="105.1">a</text>
<text x="91.3" y="126.4">b</text>
</g>
<g font-size="2.1" fill="#292425">
<text x="90.5" y="164.8">DSS</text>
<text x="107.8" y="164.8">GS</text>
<text x="119" y="164.8">D</text>
<text x="90.9" y="170.9">DSS</text>
<text x="107.8" y="170.9">DS</text>
<text x="121.6" y="170.9">GS</text>
<text x="88.3" y="176.9">GSSF</text>
<text x="107.8" y="176.9">GS</text>
<text x="122.3" y="176.9">DS</text>
<text x="88.5" y="182.5">GSSR</text>
<text x="107.8" y="183">GS</text>
<text x="121.1" y="183">DS</text>
<text x="87.7" y="195.1">GS(th)</text>
<text x="107.8" y="195.1">GS</text>
<text x="115.6" y="195.1">DS</text>
<text x="120.6" y="195.1">D</text>
<text x="87.3" y="203.4">DS(on)</text>
<text x="107.8" y="201.2">GS</text>
<text x="121.1" y="201.2">D</text>
<text x="107.8" y="207.3">GS</text>
<text x="121.1" y="207.3">D</text>
<text x="91.3" y="213.4">FS</text>
<text x="107.8" y="213.4">DS</text>
<text x="119" y="213.4">D</text>
<text x="89.1" y="225.5">iss</text>
<text x="107.8" y="227.2">DS</text>
<text x="121.6" y="227.2">GS</text>
<text x="89" y="231.6">oss</text>
<text x="89.3" y="237.6">rss</text>
<text x="87.5" y="249.8">d(on)</text>
<text x="91.5" y="255.8">r</text>
<text x="107.8" y="252.3">DD</text>
<text x="114.4" y="255.6">GEN</text>
<text x="120.8" y="252.3">D</text>
<text x="134.4" y="252.3">GS</text>
<text x="87.5" y="261.9">d(off)</text>
<text x="91.4" y="268">f</text>
</g>
<g font-size="1.8">
<text x="100.4" y="120.7">j,</text>
<text x="103.7" y="120.7">stg</text>
<text x="101.8" y="128.1">θJA</text>
</g>
<g font-size="1.8" fill="#292425">
<text x="41.4" y="187.5">c</text>
<text x="48.3" y="217.8">d</text>
<text x="49.4" y="242.1">d</text>
</g>
</svg>
